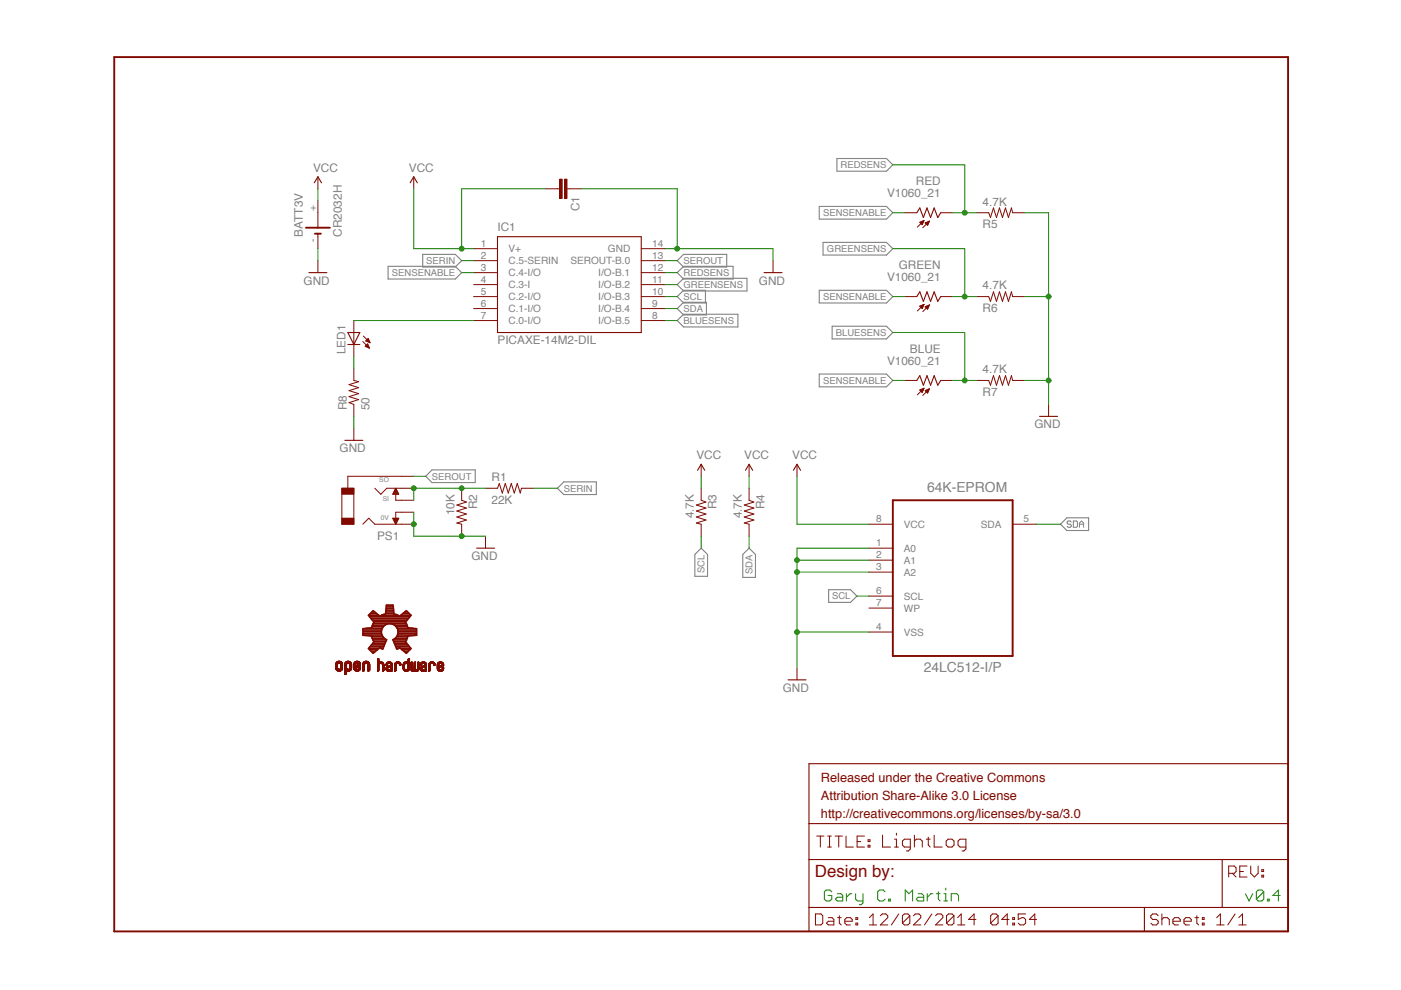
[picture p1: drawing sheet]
<svg xmlns="http://www.w3.org/2000/svg" width="297mm" height="210mm" viewBox="0 0 297 210" stroke-linecap="round" stroke-linejoin="round" font-family="sans-serif">
<g fill="none" stroke="#808080" stroke-width=".23">
<path d="M177.4 33.6h10.5l1.4 1.3-1.4 1.4h-10.5zM82.3 56.5h14.2l1.4 1.3-1.4 1.4h-14.2zM89.6 53.9h6.9l1.4 1.4-1.4 1.3h-6.9zM143.6 55.3l1.3-1.4h9.2v2.7h-9.2zM143.6 57.8l1.3-1.3h10.5v2.7h-10.5zM173.7 43.8h14.2l1.4 1.3-1.4 1.4h-14.2zM174.5 51.4h13.4l1.4 1.3-1.4 1.4h-13.4zM143.6 65.4l1.3-1.3h4.9v2.7h-4.9zM143.6 62.9l1.3-1.3h4.7v2.6h-4.7zM143.6 68l1.3-1.4h11.5v2.7h-11.5zM143.6 60.3l1.3-1.3h13.5v2.7h-13.5zM173.7 61.6h14.2l1.4 1.3-1.4 1.3h-14.2z"/>
<path d="M173.7 79.3h14.2l1.4 1.4-1.4 1.3h-14.2zM176.4 69.2h11.5l1.4 1.3-1.4 1.4h-11.5zM91.6 99.6h9.2v2.7h-9.2l-1.3-1.3zM118.2 103.5l1.3-1.3h6.9v2.7h-6.9zM148.7 116.2l1.3 1.4v4.6h-2.7v-4.6zM158.8 116.2l1.4 1.4v4.8h-2.7v-4.8zM226.2 109.8h4.6v2.7h-4.6l-1.3-1.4zM175.7 125h4.6l1.4 1.4-1.4 1.3h-4.6z"/>
</g>
<path d="M227.1 110.7l-.2-.2h-.4l-.2 .4 .2 .2h.4l.2 .5-.2 .2h-.4l-.2-.2M227.6 110.5h.6l.2 .2v.9l-.2 .2h-.6zM228.9 111.1h.8M228.9 111.8v-.9l.4-.4 .4 .4v.9" fill="none" stroke="#808080" stroke-width=".21"/>
<g fill="none" stroke="#800900" stroke-width=".21">
<path d="M100.4 52.7h5.1M100.4 55.3h5.1M100.4 57.8h5.1M118.2 40h.5M120.2 40h.5M136 52.7h5M136 55.3h5M136 57.8h5M163.9 55.3v2.5M100.4 60.3h5.1M100.4 62.9h5.1M100.4 65.4h5.1"/>
<path d="M100.4 68h5.1M136 60.3h5M136 62.9h5M136 65.4h5M136 68h5M184.2 111.1h5.1M184.2 116.2h5.1M184.2 118.8h5.1M214.7 111.1h5.1M184.2 121.3h5.1M184.2 126.4h5.1M184.2 128.9h5.1"/>
<path d="M184.2 134h5.1M169 141.6v2.5M173.1 177.3h1.6M173.9 177.3v2.3M175.5 177.3h.8M175.5 179.6h.8M175.9 177.3v2.3M177 177.3h1.6M177.8 177.3v2.3M179.4 177.3v2.3h1.5M181.7 178.4h.8M183.3 177.3h-1.6v2.3h1.6"/>
<path d="M184 179.2h.5v.4h-.5zM184 178.1h.5v.3h-.5zM187.1 177.1v2.5h1.7M189.7 179.6h.8M189.7 177.9h.4v1.7M190.1 176.7v.4M193 179.6h-1.2l-.5-.4v-.9l.5-.4h1.2v2.1l-.4 .4h-.4M193.9 178.3l.4-.4h.8l.4 .4v1.3M193.9 177.1v2.5M196.4 177.9h.8M196.8 177.5v1.7l.4 .4M198.1 177.1v2.5h1.7"/>
<path d="M200.6 178.3l.4-.4h.9l.4 .4v.9l-.4 .4h-.9l-.4-.4zM204.8 179.6h-1.3l-.4-.4v-.9l.4-.4h1.3v2.1l-.4 .4h-.4M172.9 193.8h1.2l.3 .4v1.5l-.3 .4h-1.2zM175.6 194.6h.8l.4 .3v1.2h-1.2l-.4-.4 .4-.4h1.2M177.6 194.6h.8M178 194.2v1.5l.4 .4M179.1 195.3h1.6v-.4l-.4-.3h-.8l-.4 .3v.8l.4 .4h.8M181.5 195.7h.3v.4h-.3zM181.5 194.6h.3v.3h-.3zM184.3 196.1h1.6M184.3 194.6l.8-.8v2.3M186.7 194.2l.4-.4h.7l.4 .4v.4l-1.5 1.5h1.5"/>
<path d="M190.5 193.8l-1.5 2.3M192.9 194.2v1.5l-.4 .4h-.8l-.4-.4M192.9 194.2l-.4-.4h-.8l-.4 .4v1.5M192.9 194.2l-1.6 1.5M193.7 194.2l.4-.4h.7l.4 .4v.4l-1.5 1.5h1.5M197.6 193.8l-1.6 2.3M198.4 194.2l.3-.4h.8l.4 .4v.4l-1.5 1.5h1.5M202.3 194.2v1.5l-.4 .4h-.8l-.4-.4M202.3 194.2l-.4-.4h-.8l-.4 .4v1.5M202.3 194.2l-1.6 1.5M203 196.1h1.6M203 194.6l.8-.8v2.3"/>
<path d="M206.9 194.9h-1.5l1.1-1.1v2.3M211.6 194.2v1.5l-.4 .4h-.8l-.4-.4M211.6 194.2l-.4-.4h-.8l-.4 .4v1.5M211.6 194.2l-1.6 1.5M213.9 194.9h-1.5l1.2-1.1v2.3M214.7 195.7h.4v.4h-.4zM214.7 194.6h.4v.3h-.4zM217.5 193.8h-1.6v1.1l.8-.3h.3l.5 .3v.8l-.5 .4h-.7l-.4-.4M219.8 194.9h-1.6l1.2-1.1v2.3M245.6 194.2l-.4-.4h-.8l-.4 .4v.4l.4 .3h.8l.4 .4v.4l-.4 .4h-.8l-.4-.4M246.3 194.9l.4-.3h.8l.4 .3v1.2M246.3 193.8v2.3"/>
<path d="M248.7 195.3h1.5v-.4l-.3-.3h-.8l-.4 .3v.8l.4 .4h.8M251 195.3h1.6v-.4l-.4-.3h-.8l-.4 .3v.8l.4 .4h.8M253.3 194.6h.8M253.8 194.2v1.5l.3 .4M254.9 195.7h.4v.4h-.4zM254.9 194.6h.4v.3h-.4zM258 196.1h1.5M258 194.6l.7-.8v2.3M260.5 185.2h1.2l.4-.4v-.8l-.4-.4h-1.2v2.3M261.3 185.2l.8 .7M261.9 193.8l-1.6 2.3M262.6 196.1h1.6"/>
<path d="M262.6 194.6l.8-.8v2.3M262.9 184.8h.7M264.4 183.6h-1.5v2.3h1.5M265.2 183.6v1.6l.8 .7 .7-.7v-1.6M267.5 185.6h.4v.3h-.4zM267.5 184.4h.4v.4h-.4z"/>
</g>
<path d="M24.2 12.1h248.9v185.4h-248.9zM189.3 106.1h25.4v33h-25.4z" fill="none" stroke="#800900" stroke-width=".4"/>
<path d="M105.5 50.2h30.5v20.3h-30.5zM162 57.8h3.8M167.1 144.1h3.8M171.5 161.9h101.6v35.6h-101.6zM171.5 174.6h101.6M171.5 182.2h101.6M171.5 192.4h101.6M242.6 192.4v5.1M259.1 182.2v10.2" fill="none" stroke="#800900" stroke-width=".23"/>
<path d="M118.7 38h.5v4.1h-.5z" fill="#800900"/>
<path d="M118.7 38h.5v4.1h-.5z" fill="none" stroke="#800900" stroke-width=".21"/>
<path d="M119.7 38h.5v4.1h-.5z" fill="#800900"/>
<g fill="none" stroke="#800900" stroke-width=".21">
<path d="M87.7 37.5v2.5M119.7 38h.5v4.1h-.5zM115.6 40h2.6M120.7 40h2.6M207.1 45.1h2.5l.4 1 .6-2 .7 2 .6-2 .6 2 .7-2 .6 2 .6-2 .3 1h2.5M75 68v7.6M76.9 72.4l1.4 1.4M77.1 71.3l1.3 1.4M77.4 73.4l.5-.5 .4 .9zM77.5 73.4h.6M77.6 72.3l.5-.5 .3 .9M77.6 72.3l.8 .4"/>
<path d="M77.6 72.3h.7M77.6 73.5h.6M77.6 73.2h.5M77.7 72.2h.5M77.7 73.1h.3M77.8 72.4h.5M77.8 72h.4M77.8 73.6h.4M77.9 73h.1M77.9 71.9h.2M78 71.8h.1M78.1 72.5h.3"/>
<path d="M78.1 73.7h.2M78.4 72.6h.1M207.1 62.9h2.5l.4 1 .6-2 .7 2 .6-2 .6 2 .7-2 .6 2 .6-2 .3 1h2.5M169 98.4v2.6M207.1 80.7h2.5l.4 1 .6-2.1 .7 2.1 .6-2.1 .6 2.1 .7-2.1 .6 2.1 .6-2.1 .3 1.1h2.5M72.5 103.5h2.5v7.6h-2.5zM76.9 111.1l1.3-1.2 1.3 1.2h5.7M79.5 103.5l1.2 1.3 1.3-1.3h3.2M83.9 104.8v1.3h1.3M85.2 101h-11.5v2.5M85.2 108.6h-1.3v1.3M97.9 103.5v2.6l1 .3-2 .7 2 .6-2 .7 2 .6-2 .6 2 .7-2 .6 1 .2v2.6"/>
<path d="M102.9 103.5h2.6l.4-1 .6 2 .6-2 .7 2 .6-2 .6 2 .7-2 .6 2 .3-1h2.5M148.7 103.5v2.6l1 .3-2.1 .7 2.1 .6-2.1 .7 2.1 .6-2.1 .6 2.1 .7-2.1 .6 1.1 .2v2.6M158.8 103.5v2.6l1 .3-2 .7 2 .6-2 .7 2 .6-2 .6 2 .7-2 .6 1 .2v2.6"/>
</g>
<path d="M87 38.8l.7-1.3 .8 1.3M73.7 70.5h2.6l-1.3 2.5zM73.7 73h2.6M168.2 99.7l.8-1.3 .7 1.3" fill="none" stroke="#800900" stroke-width=".23"/>
<path d="M72.5 103.5h2.5v1.3h-2.5z" fill="#800900"/>
<path d="M72.5 103.5h2.5v1.3h-2.5z" fill="none" stroke="#800900" stroke-width=".21"/>
<path d="M72.5 109.9h2.5v1.2h-2.5z" fill="#800900"/>
<g fill="none" stroke="#800900" stroke-width=".21">
<path d="M67.4 37.5v2.5M67.4 42.6v5.7M67.4 49.5v3.2M67.4 55.3v2.5M191.8 45.1h2.6M195 47.1l.9-.3-.4 .8zM195.1 47.2h.6M195.2 47.3h.5M195.2 47.1h.6M195.3 47.4h.3M195.4 47.5h.2M195.5 46.9h.3"/>
<path d="M195.8 46.8h.1M195.9 46.8l-1.4 1.4M196.2 47.3l.8-.4-.3 .9zM196.2 47.3h.7M196.3 47.4h.5M196.3 47.2h.6M196.4 47.5h.4M196.6 47.7h.1M196.6 47.1h.4M196.9 46.9h.1M197 46.9l-1.4 1.4M199.5 45.1h2.5"/>
<path d="M75 78.1v2.6l1 .2-2 .7 2 .6-2 .6 2 .7-2 .6 2 .6-2 .7 1 .3v2.6M191.8 62.9h2.6M195 64.9h.7M195 64.9l.5 .5M195.1 65h.6M195.2 65.1h.4M195.3 64.8h.5M195.4 65.3h.2M195.5 65.4h.1M195.6 64.7h.2M195.9 64.6h.1M195.9 64.5l-1.4 1.4"/>
<path d="M195.9 64.5l-.4 .9M195.9 64.5l-.9 .4M196.2 65h.7M196.3 65.1h.5M196.4 65.3h.4M196.5 64.9h.4M196.5 65.4h.2M196.6 65.5h.1M196.7 64.8h.3M197 64.7h.1M197 64.7l-1.4 1.4M197 64.7l-.3 .9-.5-.6"/>
<path d="M197 64.7l-.8 .3M199.5 62.9h2.5M75 90.8v2.6M148.7 98.4v2.6M158.8 98.4v2.6M191.8 80.7h2.6M195 82.7l.9-.4-.4 .9zM195.1 82.8h.6M195.1 82.7h.7M195.2 82.9h.4M195.3 83h.3M195.4 82.5h.4"/>
<path d="M195.4 83.1h.1M195.7 82.4h.2M195.9 82.3l-1.4 1.4M196.2 82.8l.8-.4-.3 .9zM196.2 82.9h.7M196.3 82.8h.6M196.3 83h.5M196.5 83.1h.2M196.6 82.7h.4M196.6 83.2h.1M196.8 82.5h.2M197 82.4l-1.4 1.4"/>
<path d="M199.5 80.7h2.5M222.3 85.7v2.6M72.5 109.9h2.5v1.2h-2.5zM83.3 109.9h1.2l-.6 1.2zM83.3 104.7h1.2M83.3 109.9h1.2M83.3 110h1.2M83.4 104.6h1M83.4 110.1h1M83.4 104.5h1M83.5 110.3h.8M83.5 104.4h.8"/>
<path d="M83.5 110.4h.8M83.6 104.2h.7M83.6 104.1h.6M83.6 110.5h.6M83.7 104h.4M83.7 110.6h.5M83.7 103.9h.4M83.7 110.8h.4M83.8 110.9h.2M83.8 103.8h.2M83.8 111h.2M83.8 103.6h.2"/>
<path d="M83.9 111.1h.1M83.9 103.5l.6 1.3h-1.2zM85.2 101h2.5M85.2 111.1h2.5M85.2 106.1h2.5M85.2 108.6h2.5M85.2 103.5h2.5M102.9 113.7v2.5M80 139.8h.3M80 140h.3M80 139.9h.3M80.1 139.7h.2"/>
<path d="M86.5 140h.3M86.5 139.9h.3M86.5 139.8h.3M86.6 139.7h.2M86.7 139.7h.1M71.2 141.6h.4M71.2 141.6h.3M71.2 141.5h.3M71.2 141.4h.3M71.2 141.3h.3M71.2 141.2h.3M71.2 141.1h.3"/>
<path d="M71.2 141h.3M71.2 140.9h.3M71.2 140.9h.4M71.2 141.8h.5M71.2 141.7h.4M71.2 140.8h.4M71.2 140.7h.4M71.2 141.8l.5 .1M71.2 141.9h.6M71.2 140.6h.6M71.3 141.9h1.3M71.3 140.6h1.3"/>
<path d="M71.3 140.5h1.2M71.4 140.4h1.1M71.4 142.1h1M71.4 140.4h1M71.5 140.3h.8M71.5 142.2h.8M71.6 142.3h.6M71.6 140.8h-.4M71.7 140.7h-.5M71.7 140.2h.4M71.7 142.3h.4M72 140.6h.6"/>
<path d="M72.1 140.7h.5M72.2 141.8h.4M72.2 140.7h.4M72.2 141.7h.4M72.2 140.8h.4M72.2 141.6h.4M72.2 141.5h.4M72.2 141.4h.4M72.2 141.3h.4M72.2 141.2h.4M72.2 141.1h.4M72.2 141h.4"/>
<path d="M72.2 140.9h.4M72.4 142.1h-1M72.5 142h-1.2M72.6 141.9h-.6M72.6 141.8l-.5 .1M73.1 142.8h.4M73.1 142.7h.4M73.1 142.6h.4M73.1 142.5h.4M73.1 142.4h.4M73.1 142.3h.4M73.1 141.9h1.4"/>
<path d="M73.1 141.9h.6M73.1 141.8l.5 .1M73.1 141.8h.5M73.1 141.7l.4 .1M73.1 141.7h.4M73.1 141.6h.4M73.1 141.5h.4M73.1 141.4h.4M73.1 141.3h.4M73.1 141.2h.4M73.1 141.1h.4M73.1 141h.4"/>
<path d="M73.1 140.9h.4M73.1 140.8h.4M73.1 143h.1M73.2 140.6h1.3M73.2 140.5h1.2M73.3 140.4h1.1M73.3 140.4h1M73.4 142.9l-.3 .1M73.4 140.3h.8M73.5 142.9h-.4M73.5 140.3h.7M73.5 142.8l-.4 .1"/>
<path d="M73.5 140.8h-.4M73.6 140.7h-.5M73.6 142.3h.4M73.6 140.2h.4M73.7 140.6h-.6M74 141.9h.5M74 140.6h.5M74 140.7h.5M74.1 140.7h.4M74.1 140.8h.5M74.1 142.3h-1M74.2 141.7h.4"/>
<path d="M74.2 141.6h.4M74.2 140.9h.4M74.2 140.8h.4M74.2 141.5h.4M74.2 141.4h.4M74.2 141.3h.4M74.2 141.2h.4M74.2 141.1h.4M74.2 141h.4M74.2 142.2h-1.1M74.3 142.1l-1.2 .1M74.3 142.1h-1.2"/>
<path d="M74.4 142l-1.3 .1M74.4 142h-1.3M74.5 141.8l-.5 .1M74.5 141.8h-.4M74.6 141.7l-.5 .1M75 141.7l.4 .1M75 141.7h.4M75 141.1h.4M75 141h.4M75 140.9h.4M75 140.8h.4M75 141.8l.5 .1"/>
<path d="M75 141.8h.5M75 140.7h.5M75 141.9h.6M75.1 141.9h1.3M75.1 140.6h1.3M75.1 142h1.2M75.1 140.5h1.3M75.1 140.5h1.2M75.2 142.1h1M75.2 140.4h1.1M75.3 140.4h.9M75.3 142.2h.8"/>
<path d="M75.3 140.3h.8M75.4 140.3h.7M75.4 140.9h-.4M75.4 142.3h.6M75.4 141.6h-.4M75.4 140.8h-.4M75.5 141.1h.9M75.5 141.6h-.5M75.5 140.7h-.5M75.5 140.2h.4M75.6 142.3h.3M75.6 140.6h-.6"/>
<path d="M75.6 141.5h-.6M75.6 141.1h.8M75.7 141.5h-.7M75.7 141h.7M75.9 141.4h-.9M75.9 140.9h.5M75.9 140.6h.5M75.9 140.7h.5M76 141.3l-1 .1M76 140.7h.4M76 141.8h.4M76 140.9h.4"/>
<path d="M76 140.8h.4M76.1 141.7h.3M76.1 141.6h.3M76.1 141.5h.3M76.1 141.3h-1.1M76.2 141.5h.2M76.2 141.2l-1.2 .1M76.2 141.4h.2M76.3 141.2h-1.3M76.4 141.9h-.5M76.4 141.1l-1.4 .1M76.4 141.8l-.5 .1"/>
<path d="M76.9 142.1h.4M76.9 142h.4M76.9 141.9h.4M76.9 141.8h.4M76.9 141.7h.4M76.9 141.6h.4M76.9 141.5h.4M76.9 141.4h.4M76.9 141.3h.4M76.9 141.2h.4M76.9 141.1h.4M76.9 141h.4"/>
<path d="M76.9 140.9h.4M76.9 142.3h.2M77 142.3h.1M77 140.5h1.3M77 140.5h1.2M77.1 140.4h1.1M77.2 140.3h.8M77.2 142.2h-.3M77.3 142.1l-.4 .1M77.3 140.3h.7M77.3 140.8h-.4M77.4 140.7h-.5"/>
<path d="M77.5 140.7h-.6M77.5 140.2h.3M77.5 140.6h-.5M77.8 140.6h.5M77.8 140.7h.5M77.9 140.7h.5M77.9 140.8h.5M78 142.3h.2M78 142.1h.4M78 142h.4M78 141.9h.4M78 141.8h.4"/>
<path d="M78 141.7h.4M78 141.6h.4M78 141.5h.4M78 141.4h.4M78 141.3h.4M78 141.2h.4M78 141.1h.4M78 141h.4M78 140.9h.4M78 140.8h.4M78.3 140.6h-1.3M78.3 142.2h-.3"/>
<path d="M78.4 142.1l-.4 .1M80 142.3h.1M80 142.1h.3M80 142h.3M80 141.9h.3M80 141.8h.3M80 141.7h.3M80 141.6h.3M80 141.5h.3M80 141.4h.3M80 141.3h.3M80 141.2h.3"/>
<path d="M80 141.1h.3M80 141h.3M80 140.9h.3M80 140.5l1.3 .1M80 140.5h1.2M80 140.4l1.2 .1M80 140.4h1.1M80 140.3l.3 .1M80 140.3h.3M80 140.2h.3M80 140.1h.3M80.2 142.3h-.2"/>
<path d="M80.3 142.2h-.3M80.4 140.8h-.4M80.4 140.4h.6M80.5 140.7h-.5M80.6 140.7h-.6M80.7 140.6h-.7M80.8 140.6h.5M80.8 140.7h.5M81 140.7h.3M81 140.8h.3M81.1 140.8h.3M81.1 140.9h.3"/>
<path d="M81.1 141h.3M81.1 142.3h.1M81.1 142.1h.3M81.1 142h.3M81.1 141.9h.3M81.1 141.8h.3M81.1 141.7h.3M81.1 141.6h.3M81.1 141.5h.3M81.1 141.4h.3M81.1 141.3h.3M81.1 141.2h.3"/>
<path d="M81.1 141.1h.3M81.3 142.3h-.2M81.4 142.2h-.3M81.4 142.1l-.3 .1M81.8 141.9h.4M81.8 141.8l.4 .1M81.8 141h.3M81.9 142h.3M81.9 141.9l.3 .1M81.9 140.9h.2M81.9 140.8h.3M81.9 142l.8 .1"/>
<path d="M81.9 142.1h.8M82 142.1l.7 .1M82 140.6h1.1M82 142.2h.7M82 141.1h-.2M82 140.5h1M82.1 140.5h.9M82.1 142.3h.6M82.1 141l-.3 .1M82.1 141.8h-.3M82.2 140.9h-.3M82.2 140.4h.7"/>
<path d="M82.2 142.3h.5M82.2 141.7l-.4 .1M82.2 141.3h1M82.2 141.7h-.3M82.2 140.8h-.3M82.2 140.4h.6M82.3 141.6h-.4M82.3 140.7h-.4M82.3 141.3h.9M82.4 141.6h-.5M82.4 140.7h-.5M82.4 142.3h.1"/>
<path d="M82.4 141.2h.8M82.5 140.6h-.5M82.5 141.5h-.6M82.6 140.6h.5M82.6 141.2h.6M82.6 141.5h-.6M82.7 141.1h.5M82.7 140.7h.4M82.8 140.7h.3M82.8 141.4h-.8M82.8 140.8h.4M82.8 141.1h.4"/>
<path d="M82.9 141.4h.3M82.9 141h.3M82.9 140.9h.3M82.9 140.8h.3M82.9 142.1h.3M82.9 142h.3M82.9 141.9h.3M82.9 141.8h.3M82.9 141.7h.3M82.9 141.6h.3M82.9 141.5h.3M83 142.3h-.1"/>
<path d="M83.2 142.3h-.3M83.2 142.2h-.3M83.2 141.3l-1.1 .1M83.7 142.3h.1M83.7 142.1h.3M83.7 142h.3M83.7 141.9h.3M83.7 141.8h.3M83.7 141.7h.3M83.7 141.6h.3M83.7 141.5h.3M83.7 141.4h.3"/>
<path d="M83.7 141.3h.3M83.7 141.2h.3M83.7 141.1h.3M83.7 141h.3M83.7 140.9h.3M83.8 140.6h1.1M83.8 140.5h1M83.9 142.3h-.2M83.9 140.5h.9M83.9 142.2h-.2M84 142.1l-.3 .1M84 140.4h.7"/>
<path d="M84 140.9h-.3M84 140.8h-.3M84.1 140.4h.5M84.1 140.7h-.4M84.2 140.7h-.5M84.3 140.6h-.5M84.4 140.6h.5M84.5 140.7h.4M84.6 140.7h.4M84.7 140.8h.3M84.7 140.9h.3M84.9 141.1h-.1"/>
<path d="M85 141l-.2 .1M85 141h-.3M85.5 141.7h.3M85.5 141.6h.3M85.5 141.5h.3M85.5 141.4h.3M85.5 141.3h.3M85.5 141.2h.3M85.5 141.1h.3M85.5 141h.3M85.5 140.9h.3M85.5 141.8l.3 .1"/>
<path d="M85.5 141.8h.3M85.5 141.9h.3M85.5 140.8h.3M85.5 142h.5M85.5 141.9l.4 .1M85.6 142h1.1M85.6 142.1h1.1M85.6 140.6h1.2M85.6 140.5h1.2M85.7 142.2h.9M85.7 140.5h1.1M85.8 140.4h1"/>
<path d="M85.8 142.3h.7M85.8 140.8h-.3M85.9 142.3h.5M85.9 140.4h.5M85.9 140.7h-.4M86 140.7h-.5M86.1 142.3h.1M86.1 140.6h-.5M86.2 140.6h.6M86.3 140.7h.5M86.4 140.7h.4M86.4 141.9h.4"/>
<path d="M86.4 140.8h.4M86.5 141.8h.3M86.5 140.8h.3M86.5 140.4h.3M86.5 141.7h.3M86.5 141.6h.3M86.5 141.5h.3M86.5 141.4h.3M86.5 141.3h.3M86.5 141.2h.3M86.5 141.1h.3M86.5 141h.3"/>
<path d="M86.5 140.9h.3M86.5 140.3h.3M86.5 140.2h.3M86.5 140.1h.3M86.8 142h-.5M86.8 141.9h-.4M86.8 141.8h-.3M87.1 141.8h.3M87.1 141.7h.3M87.1 141.6h.3M87.1 141.5h.3M87.1 141.4h.3"/>
<path d="M87.1 141.3h.3M87.1 141.2h.3M87.1 141.1h.3M87.1 141h.3M87.1 140.9h.3M87.1 140.8h.3M87.1 140.7h.3M87.1 140.6h.3M87.1 140.5h.3M87.1 142h1.7M87.1 142h.4M87.1 141.9h.3"/>
<path d="M87.1 140.4h.3M87.2 142.1h1.5M87.2 142.2h1.5M87.3 140.4h.1M87.3 142.3h1.3M87.4 142.3h.4M87.6 142.3h.1M87.7 142h.5M87.8 142h.3M87.8 141.9h.3M87.8 141.8h.3M87.8 141.7h.3"/>
<path d="M87.8 141.6h.3M87.8 141.5h.3M87.8 141.4h.3M87.8 141.3h.3M87.8 141.2h.3M87.8 141.1h.3M87.8 141h.3M87.8 140.9h.3M87.8 140.8h.3M87.8 140.7h.3M87.8 140.6h.3M87.8 140.5h.3"/>
<path d="M87.9 140.4h.2M88 140.4h.1M88.1 142.3h.4M88.5 141.9h.3M88.5 141.8h.3M88.5 141.7h.3M88.5 141.6h.3M88.5 141.5h.3M88.5 141.4h.3M88.5 141.3h.3M88.5 141.2h.3M88.5 141.1h.3"/>
<path d="M88.5 141h.3M88.5 140.9h.3M88.5 140.8h.3M88.5 140.7h.3M88.5 140.6h.3M88.5 140.5h.3M88.6 140.4h.2M88.7 140.4h.1M88.8 142h-.4M89.1 141.9h.3M89.1 141.8h.3M89.1 142h.4"/>
<path d="M89.1 141.9l.4 .1M89.1 140.9h.3M89.1 142h.8M89.1 140.8h.3M89.2 142.1h.8M89.2 142.1l.8 .1M89.2 140.6h1.1M89.3 142.2h.7M89.3 141.1h-.2M89.3 140.5h1M89.3 140.5h.9M89.3 142.3h.7"/>
<path d="M89.3 141l-.2 .1M89.4 141h-.3M89.4 141.7h-.3M89.4 140.4h.7M89.4 142.3h.6M89.4 141.3h1M89.5 141.7h-.4M89.5 140.8h-.4M89.5 140.4h.5M89.5 141.6h-.4M89.5 140.7h-.3M89.6 141.3h.8"/>
<path d="M89.6 141.6h-.5M89.6 140.7h-.4M89.7 141.2h.7M89.7 140.6h-.5M89.8 141.5h-.6M89.8 140.6h.5M89.8 141.2h.6M89.9 141.5h-.7M89.9 141.1h.5M89.9 140.7h.5M90 140.7h.4M90 141.4h-.8"/>
<path d="M90.1 141.1h.3M90.1 140.8h.3M90.1 141h.3M90.1 140.9h.3M90.2 141.4h.2M90.2 142.1h.2M90.2 142h.2M90.2 141.9h.2M90.2 141.8h.2M90.2 141.7h.2M90.2 141.6h.2M90.2 141.5h.2"/>
<path d="M90.2 140.9h.2M90.3 142.3h-.1M90.4 142.3h-.2M90.4 142.2h-.2M90.4 141.3l-1.1 .1M90.9 142.3h.1M90.9 142.1h.3M90.9 142h.3M90.9 141.9h.3M90.9 141.8h.3M90.9 141.7h.3M90.9 141.6h.3"/>
<path d="M90.9 141.5h.3M90.9 141.4h.3M90.9 141.3h.3M90.9 141.2h.3M90.9 141.1h.3M90.9 141h.3M90.9 140.9h.3M91 140.6h1.1M91.1 140.5h1M91.1 142.3h-.2M91.1 140.5h.9M91.2 142.2h-.3"/>
<path d="M91.2 140.4h.8M91.2 140.9h-.3M91.2 140.8h-.3M91.3 140.8h-.4M91.3 140.4h.5M91.3 140.7h-.4M91.4 140.7h-.4M91.5 140.6h-.5M91.6 140.6h.6M91.7 140.7h.5M91.8 140.7h.4M91.9 140.8h.3"/>
<path d="M92 140.9h.3M92.1 141.1h-.1M92.2 141l-.2 .1M92.3 141h-.3M92.7 141.8l.4 .1M92.7 141.8h.3M92.7 141.7h.3M92.7 141.3h1.1M92.7 141.2h.3M92.7 141.1h.3M92.7 141h.3M92.7 140.9h.3"/>
<path d="M92.7 140.8h.3M92.7 141.9h.4M92.8 141.9l.4 .1M92.8 142h.4M92.8 142h1.2M92.8 140.6h1.1M92.9 142.1h1M92.9 140.5h1M92.9 142.2h.9M92.9 140.5h.9M93 140.4h.8M93 142.3h.8"/>
<path d="M93 141.7h-.3M93 140.9h-.3M93.1 140.8h-.4M93.1 142.3h.6M93.1 141.6h-.4M93.1 140.4h.6M93.1 140.7h-.3M93.2 141.6h-.5M93.2 140.7h-.4M93.4 142.3h.1M93.4 140.6h-.6M93.4 141.5h-.7"/>
<path d="M93.4 140.6h.6M93.5 141.1h.6M93.5 140.7h.5M93.6 142h.4M93.6 141.4h-.9M93.6 141.1h.5M93.6 140.7h.4M93.7 141.3l-1 .1M93.7 140.8h.3M93.7 141.9h.3M93.7 141h.4M93.7 141.8h.3"/>
<path d="M93.8 140.9h.3M93.8 141.7h.3M93.8 141.6h.3M93.9 142.1h-1M93.9 141.6h.2M93.9 141.2l-.7 .1M94 141.5h.1M94 141.9l-.4 .1M94 141.2h-.8M94.1 141.8h-.3M94.1 141.1l-.7 .1"/>
</g>
<path d="M64.9 48.3h5M66.8 49.5h1.2" fill="none" stroke="#800900" stroke-width=".4"/>
<path d="M66.6 38.8l.8-1.3 .8 1.3M65.5 57.8h3.8M194.4 45.1l.6-1 .8 2 .7-2 .8 2 .8-2 .7 2 .7-1M194.4 62.9l.6-1 .8 2 .7-2 .8 2 .8-2 .7 2 .7-1M73.1 93.4h3.8M147.9 99.7l.8-1.3 .7 1.3M158.1 99.7l.7-1.3 .8 1.3M194.4 80.7l.6-1.1 .8 2.1 .7-2.1 .8 2.1 .8-2.1 .7 2.1 .7-1M220.4 88.3h3.8M101.1 116.2h3.7" fill="none" stroke="#800900" stroke-width=".23"/>
<g fill="none" stroke="#800900" stroke-width=".36">
<path d="M77 134.6h4M77 134.3h3.9M77 133.9h3.9M77 133.6h3.9M77.6 133.2h3.4M78.2 130.4h2.1M78.2 137.4h2.2M78.4 137.8h1.6M78.4 130.8h8.5M78.5 137.1h2.8M78.5 130.1h1.3M78.7 131.1h7.9"/>
<path d="M78.7 138.1h.9M78.8 136.7h2.7M78.8 135h2.4M78.9 132.9h2.3M78.9 129.7h.5M78.9 135.3l-.1-.4-1.8-.2v-1.4l1.8-.2 .5-1.2-1.2-1.4 1-1 1.4 1.2 1.3-.5 .1-1.9h1.4l.2 1.9 1.2 .5 1.5-1.2 .9 1-1.1 1.4 .4 1.2 1.9 .2v1.4l-1.9 .2-.1 .4M78.9 135.3l.2 .4M78.9 135.3h2.6M79 131.5h7.3M79 132.5h2.6M79.1 136.4h2.5M79.1 138.5h.1"/>
<path d="M79.1 135.7h2.8M79.1 132.2h7M79.2 131.8h6.8M79.3 136h2.5M80.7 137.4h.5M81 130.4h3.3M81.8 130.1h1.7M81.8 129.7h1.7M81.8 129.4h1.6M81.9 129.1h1.5M81.9 128.7h1.5M81.9 128.4h1.4"/>
<path d="M83.3 135.7h2.9M83.5 136h2.5M83.6 136.4h2.6M83.7 132.5h2.6M83.8 136.7h2.7M83.8 135.3l-.5 .3 .8 2 .6-.3 1.5 1.2 .9-1-1.1-1.4 .2-.4M83.8 135.3a1.79 1.79 0 0 0 0-2.7 1.79 1.79 0 0 0-2.7 .4 1.79 1.79 0 0 0 .8 2.6l-.8 2-.6-.3-1.4 1.2-1-1 1.2-1.4-.2-.4M83.8 135.3h2.5M83.9 137.1h2.9M84 132.9h2.4M84.1 137.4h.4M84.1 135h2.3"/>
<path d="M84.2 133.2h3.5M84.3 134.6h4M84.4 133.6h3.9M84.4 134.3h3.9M84.4 133.9h3.9M84.8 137.4h2.3M85 130.4h2.1M85.3 137.8h1.6M85.4 130.1h1.3M85.7 138.1h.8M85.8 129.7h.6M86.1 138.5h.1"/>
<path d="M86.3 135.3l-.1 .4"/>
</g>
<g fill="none" stroke="#157f00" stroke-width=".21">
<path d="M184.2 116.2h-15.2v2.6M184.2 134h-15.2v7.6M176.3 189.1l-.4-.4h-.7l-.4 .4v1.5l.4 .4h.7l.4-.4v-.7h-.7M177.5 189.5h.8l.4 .4v1.1h-1.2l-.4-.4 .4-.4h1.2M179.5 189.5v1.5M180.6 189.5h-.4l-.7 .7M181.4 189.5v1.1l.4 .4h1.2M183 189.5v1.9l-.4 .4h-.4M187.6 189.1l-.4-.4h-.7l-.4 .4v1.5l.4 .4h.7l.4-.4M188.4 190.6h.4v.4h-.4zM191.9 191v-2.3l.8 .8 .8-.8v2.3M194.7 189.5h.7l.4 .4v1.1h-1.1l-.4-.4 .4-.4h1.1"/>
<path d="M196.6 189.5v1.5M197.8 189.5h-.4l-.8 .7M198.5 189.5h.8M199 189.1v1.5l.3 .4M200.1 191h.8M200.1 189.5h.4v1.5M200.5 188.3v.4M201.7 191v-1.5h1.1l.4 .4v1.1M264 189.5l.8 1.5 .8-1.5M267.9 189.1l-.3-.4h-.8l-.4 .4v1.5M267.9 189.1v1.5l-.3 .4h-.8l-.4-.4M267.9 189.1l-1.5 1.5"/>
<path d="M268.7 190.6h.4v.4h-.4zM271.4 189.9h-1.5l1.1-1.2v2.3"/>
</g>
<circle cx="169" cy="134" r=".51" fill="#157f00"/>
<g fill="none" stroke="#157f00" stroke-width=".21">
<path d="M184.2 118.8h-15.2v15.2"/>
<circle cx="169" cy="134" r=".51"/>
</g>
<circle cx="169" cy="118.8" r=".51" fill="#157f00"/>
<g fill="none" stroke="#157f00" stroke-width=".21">
<path d="M169 121.3h15.2"/>
<circle cx="169" cy="118.8" r=".51"/>
</g>
<circle cx="169" cy="121.3" r=".51" fill="#157f00"/>
<g fill="none" stroke="#157f00" stroke-width=".21">
<path d="M123.3 40h20.3v12.7M141 52.7h22.9v2.6"/>
<circle cx="169" cy="121.3" r=".51"/>
</g>
<circle cx="143.6" cy="52.7" r=".51" fill="#157f00"/>
<g fill="none" stroke="#157f00" stroke-width=".21">
<path d="M67.4 52.7v2.6M217.2 45.1h5.1v40.6M217.2 62.9h5.1"/>
<circle cx="143.6" cy="52.7" r=".51"/>
</g>
<circle cx="222.3" cy="62.9" r=".51" fill="#157f00"/>
<g fill="none" stroke="#157f00" stroke-width=".21">
<path d="M217.2 80.7h5.1"/>
<circle cx="222.3" cy="62.9" r=".51"/>
</g>
<circle cx="222.3" cy="80.7" r=".51" fill="#157f00"/>
<g fill="none" stroke="#157f00" stroke-width=".21">
<path d="M75 88.3v2.5M87.7 108.6v5.1"/>
<circle cx="222.3" cy="80.7" r=".51"/>
</g>
<circle cx="87.7" cy="111.1" r=".51" fill="#157f00"/>
<g fill="none" stroke="#157f00" stroke-width=".21">
<path d="M87.7 113.7h15.2"/>
<circle cx="87.7" cy="111.1" r=".51"/>
</g>
<circle cx="97.9" cy="113.7" r=".51" fill="#157f00"/>
<g fill="none" stroke="#157f00" stroke-width=".21">
<path d="M87.7 40v12.7h12.7M97.9 40v12.7"/>
<circle cx="97.9" cy="113.7" r=".51"/>
</g>
<circle cx="97.9" cy="52.7" r=".51" fill="#157f00"/>
<g fill="none" stroke="#157f00" stroke-width=".21">
<path d="M67.4 40v2.6M97.9 40h17.7M102.9 103.5h-15.2v2.6M148.7 101v2.5M158.8 101v2.5M169 101v10.1h15.2"/>
<circle cx="97.9" cy="52.7" r=".51"/>
</g>
<circle cx="87.7" cy="103.5" r=".51" fill="#157f00"/>
<circle cx="87.7" cy="103.5" r=".51" fill="none" stroke="#157f00" stroke-width=".21"/>
<circle cx="97.9" cy="103.5" r=".51" fill="#157f00"/>
<g fill="none" stroke="#157f00" stroke-width=".21">
<path d="M204.5 34.9v10.2M97.9 55.3h2.5M141 55.3h2.6M141 57.8h2.6M202 45.1h5.1M75 68h25.4M75 75.6v2.5M141 62.9h2.6M141 65.4h2.6M87.7 101h2.6M113.1 103.5h5.1M148.7 113.7v2.5"/>
<path d="M158.8 113.7v2.5M219.8 111.1h5.1M181.7 126.4h2.5"/>
<circle cx="97.9" cy="103.5" r=".51"/>
</g>
<circle cx="204.5" cy="45.1" r=".51" fill="#157f00"/>
<g fill="none" stroke="#157f00" stroke-width=".21">
<path d="M189.3 34.9h15.2M204.5 52.7v10.2M141 60.3h2.6M202 62.9h5.1"/>
<circle cx="204.5" cy="45.1" r=".51"/>
</g>
<circle cx="204.5" cy="62.9" r=".51" fill="#157f00"/>
<g fill="none" stroke="#157f00" stroke-width=".21">
<path d="M189.3 52.7h15.2M141 68h2.6M204.5 70.5v10.2M202 80.7h5.1"/>
<circle cx="204.5" cy="62.9" r=".51"/>
</g>
<circle cx="204.5" cy="80.7" r=".51" fill="#157f00"/>
<g fill="none" stroke="#157f00" stroke-width=".21">
<path d="M97.9 57.8h2.5M189.3 45.1h2.5M189.3 70.5h15.2M189.3 62.9h2.5M189.3 80.7h2.5"/>
<circle cx="204.5" cy="80.7" r=".51"/>
</g>
<text font-size="3.6" fill="#800900" x="172.8" y="186.1">Design by:</text>
<g font-size="2.9" fill="#808080">
<text x="196.6" y="104.3">64K-EPROM</text>
<text x="195.8" y="142.5">24LC512-I/P</text>
</g>
<g font-size="2.7" fill="#800900">
<text x="174.1" y="165.7">Released under the Creative Commons</text>
<text x="174.1" y="169.5">Attribution Share-Alike 3.0 License</text>
<text x="174.1" y="173.4">http://creativecommons.org/licenses/by-sa/3.0</text>
</g>
<g font-size="2.5" fill="#808080">
<text x="66.4" y="36.5">VCC</text>
<text x="86.7" y="36.5">VCC</text>
<text x="188.1" y="41.8">V1060_21</text>
<text x="194.2" y="39.3">RED</text>
<text x="122.9" y="44.7" transform="rotate(-90 122.9 44.7)">C1</text>
<text x="208.3" y="43.6">4.7K</text>
<text x="64.2" y="50.2" transform="rotate(-90 64.2 50.2)">BATT3V</text>
<text x="72.5" y="50.2" transform="rotate(-90 72.5 50.2)">CR2032H</text>
<text x="105.5" y="48.9">IC1</text>
<text x="208.3" y="48.4">R5</text>
<text x="188.1" y="59.6">V1060_21</text>
<text x="190.6" y="57">GREEN</text>
<text x="64.4" y="60.3">GND</text>
<text x="160.9" y="60.3">GND</text>
<text x="208.3" y="61.4">4.7K</text>
<text x="208.3" y="66.2">R6</text>
<text x="73.2" y="75.1" transform="rotate(-90 73.2 75.1)">LED1</text>
<text x="105.5" y="73">PICAXE-14M2-DIL</text>
<text x="188.1" y="77.4">V1060_21</text>
<text x="192.9" y="74.8">BLUE</text>
<text x="208.3" y="79.1">4.7K</text>
<text x="208.3" y="83.9">R7</text>
<text x="73.5" y="87" transform="rotate(-90 73.5 87)">R8</text>
<text x="78.3" y="87" transform="rotate(-90 78.3 87)">50</text>
<text x="72" y="95.9">GND</text>
<text x="219.3" y="90.8">GND</text>
<text x="147.6" y="97.4">VCC</text>
<text x="157.8" y="97.4">VCC</text>
<text x="168" y="97.4">VCC</text>
<text x="101.1" y="108" transform="rotate(-90 101.1 108)">R2</text>
<text x="104.2" y="106.8">22K</text>
<text x="104.2" y="102">R1</text>
<text x="151.9" y="108" transform="rotate(-90 151.9 108)">R3</text>
<text x="162.1" y="108" transform="rotate(-90 162.1 108)">R4</text>
<text x="96.3" y="109.2" transform="rotate(-90 96.3 109.2)">10K</text>
<text x="147.1" y="109.9" transform="rotate(-90 147.1 109.9)">4.7K</text>
<text x="157.3" y="109.9" transform="rotate(-90 157.3 109.9)">4.7K</text>
<text x="79.9" y="114.4">PS1</text>
<text x="99.9" y="118.8">GND</text>
<text x="166" y="146.7">GND</text>
</g>
<g font-size="2.1" fill="#808080">
<text x="67" y="44.8" transform="rotate(-90 67 44.8)">+</text>
<text x="67" y="51.3" transform="rotate(-90 67 51.3)">-</text>
<text x="102" y="52.4">1</text>
<text x="107.8" y="53.5">V+</text>
<text x="128.9" y="53.5">GND</text>
<text x="138.3" y="52.4">14</text>
<text x="102" y="54.9">2</text>
<text x="102" y="57.4">3</text>
<text x="102" y="60">4</text>
<text x="107.8" y="56">C.5-SERIN</text>
<text x="107.8" y="58.6">C.4-I/O</text>
<text x="120.9" y="56">SEROUT-B.0</text>
<text x="126.8" y="58.6">I/O-B.1</text>
<text x="138.3" y="60">11</text>
<text x="138.3" y="57.4">12</text>
<text x="138.3" y="54.9">13</text>
<text x="102" y="62.5">5</text>
<text x="102" y="65.1">6</text>
<text x="107.8" y="61.1">C.3-I</text>
<text x="107.8" y="63.6">C.2-I/O</text>
<text x="126.8" y="63.6">I/O-B.3</text>
<text x="126.8" y="61.1">I/O-B.2</text>
<text x="138.3" y="65.1">9</text>
<text x="138.3" y="62.5">10</text>
<text x="102" y="67.6">7</text>
<text x="107.8" y="66.2">C.1-I/O</text>
<text x="107.8" y="68.7">C.0-I/O</text>
<text x="126.8" y="68.7">I/O-B.5</text>
<text x="126.8" y="66.2">I/O-B.4</text>
<text x="138.3" y="67.6">8</text>
<text x="185.8" y="110.8">8</text>
<text x="191.6" y="111.9">VCC</text>
<text x="207.9" y="111.9">SDA</text>
<text x="217" y="110.8">5</text>
<text x="185.8" y="115.9">1</text>
<text x="185.8" y="118.4">2</text>
<text x="191.6" y="117">A0</text>
<text x="191.6" y="119.5">A1</text>
<text x="185.8" y="120.9">3</text>
<text x="191.6" y="122.1">A2</text>
<text x="185.8" y="126">6</text>
<text x="185.8" y="128.6">7</text>
<text x="191.6" y="127.1">SCL</text>
<text x="191.6" y="129.7">WP</text>
<text x="185.8" y="133.6">4</text>
<text x="191.6" y="134.8">VSS</text>
</g>
<g font-size="2" fill="#808080">
<text x="178.2" y="35.7">REDSENS</text>
<text x="174.5" y="45.8">SENSENABLE</text>
<text x="175.3" y="53.4">GREENSENS</text>
<text x="83.1" y="58.5">SENSENABLE</text>
<text x="90.4" y="56">SERIN</text>
<text x="144.9" y="56">SEROUT</text>
<text x="144.9" y="58.5">REDSENS</text>
<text x="144.9" y="63.6">SCL</text>
<text x="144.9" y="61.1">GREENSENS</text>
<text x="174.5" y="63.6">SENSENABLE</text>
<text x="144.9" y="66.1">SDA</text>
<text x="144.9" y="68.7">BLUESENS</text>
<text x="177.2" y="71.2">BLUESENS</text>
<text x="174.5" y="81.4">SENSENABLE</text>
<text x="91.6" y="101.7">SEROUT</text>
<text x="119.5" y="104.2">SERIN</text>
<text x="149.4" y="121.5" transform="rotate(-90 149.4 121.5)">SCL</text>
<text x="159.5" y="121.7" transform="rotate(-90 159.5 121.7)">SDA</text>
<text x="176.4" y="127.1">SCL</text>
</g>
<g font-size="1.4" fill="#808080">
<text x="80.4" y="102.3">SO</text>
<text x="81.1" y="106.3">SI</text>
<text x="80.7" y="110.3">0V</text>
</g>
</svg>
